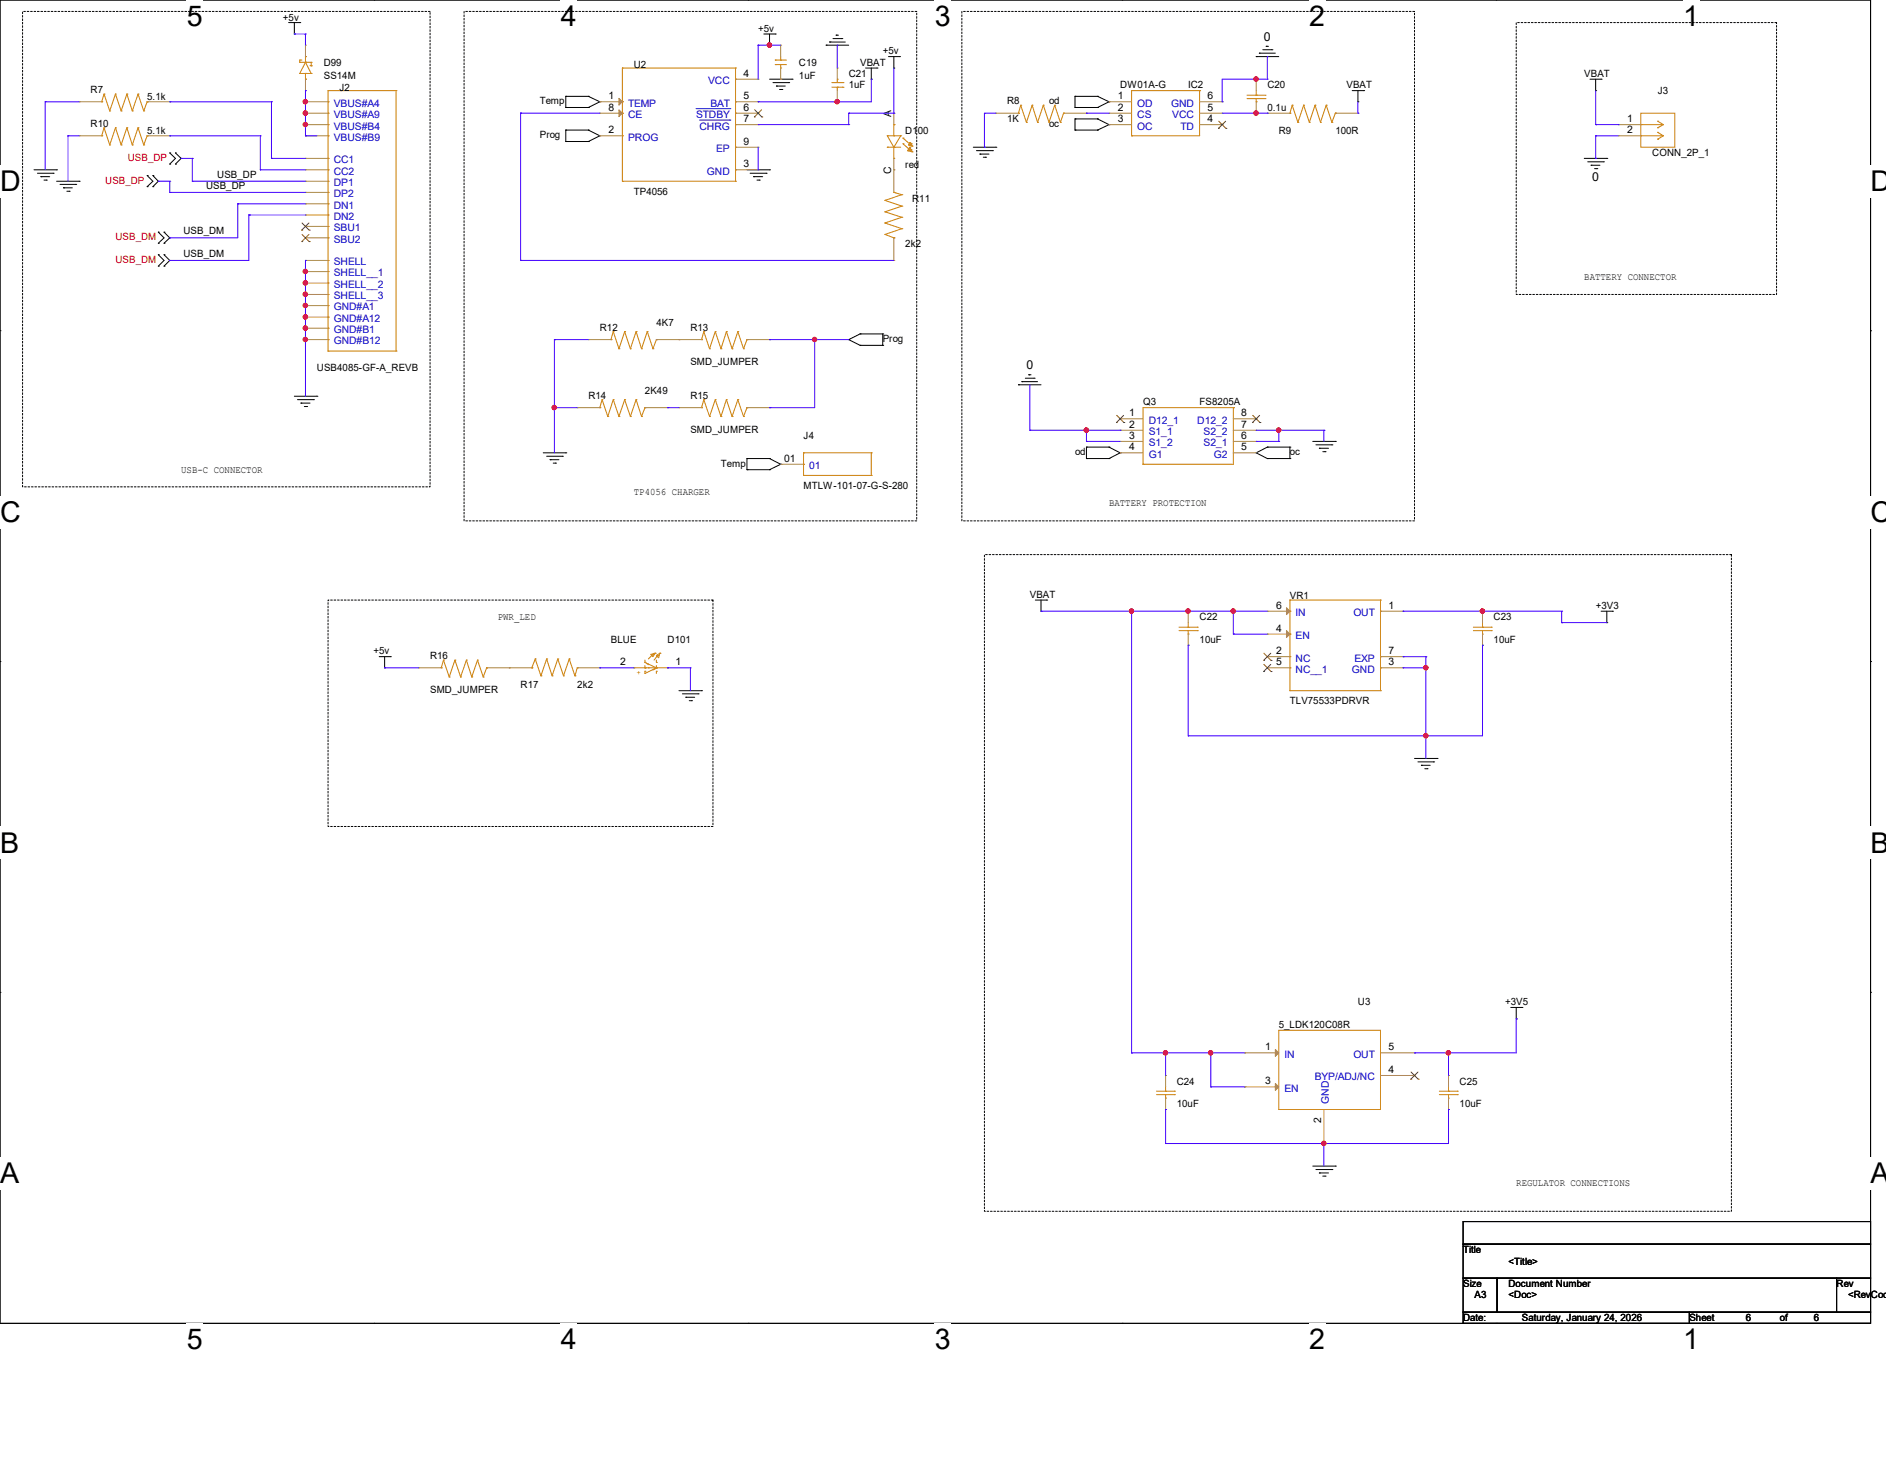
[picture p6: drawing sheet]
<svg xmlns="http://www.w3.org/2000/svg" width="279mm" height="216mm" viewBox="0 0 279 216" stroke-linecap="round" stroke-linejoin="round" font-family="sans-serif">
<path d="M0 0h277.1v196h-277.1z" fill="none" stroke="#000" stroke-width=".15"/>
<g fill="#fff">
<path d="M27.7 0h2.4v4.7h-2.4z"/>
<path d="M27.7 196h2.4v4.7h-2.4z"/>
</g>
<path d="M55.4 0h.1M55.4 196h.1" fill="none" stroke="#000" stroke-width=".15"/>
<g fill="#fff">
<path d="M83.1 0h2.4v4.7h-2.4z"/>
<path d="M83.1 196h2.4v4.7h-2.4z"/>
</g>
<path d="M110.8 0h.1M110.8 196h.1" fill="none" stroke="#000" stroke-width=".15"/>
<g fill="#fff">
<path d="M138.5 0h2.4v4.7h-2.4z"/>
<path d="M138.5 196h2.4v4.7h-2.4z"/>
</g>
<path d="M166.2 0h.1M166.2 196h.1" fill="none" stroke="#000" stroke-width=".15"/>
<g fill="#fff">
<path d="M193.9 0h2.4v4.7h-2.4z"/>
<path d="M193.9 196h2.4v4.7h-2.4z"/>
</g>
<path d="M221.7 0h.1M221.7 196h.1" fill="none" stroke="#000" stroke-width=".15"/>
<g fill="#fff">
<path d="M249.3 0h2.4v4.7h-2.4z"/>
<path d="M249.3 196h2.4v4.7h-2.4z"/>
<path d="M0 24.5h3v4.7h-3z"/>
<path d="M277.1 24.5h2.3v4.7h-2.3z"/>
<path d="M0 73.4h3v4.8h-3z"/>
<path d="M277.1 73.4h2.3v4.8h-2.3z"/>
</g>
<path d="M0 49h.1M277.1 49h.1" fill="none" stroke="#000" stroke-width=".15"/>
<g fill="#fff">
<path d="M0 122.4h2.8v4.8h-2.8z"/>
<path d="M277.1 122.4h2.3v4.8h-2.3z"/>
</g>
<path d="M0 98h.1M277.1 98h.1" fill="none" stroke="#000" stroke-width=".15"/>
<g fill="#fff">
<path d="M0 171.4h2.8v4.7h-2.8z"/>
<path d="M277 171.4h2.4v4.7h-2.4z"/>
</g>
<g fill="none" stroke="#000" stroke-width=".15">
<path d="M42.8 3.3h1.6M43.6 5h.1M43.6 3.3v1.7M44.4 3.3h.1M83.8 15.9h.1M83.8 14.3h.1M83.8 19.3h.1M83.8 15.9h3.4M83.8 14.3v1.6M83.8 19.3v1.7M83.8 14.3h3.4M83.8 19.3h3.4"/>
<path d="M87.2 15.9h.1M87.2 14.3h.1M87.2 19.3h.1M87.2 14.3l1.7 .8M87.2 19.3l1.7 .8M88.9 15.1h.1M88.9 15.1l-1.7 .8M113.2 5h1.7M114 6.7h.1M114 11.7h3.3M114 5v1.7M114.5 12.2h2.3"/>
<path d="M114.9 5h.1M115 12.7h.1M115 12.7h1.3M115.5 13.3h.3M115.8 13.3h.1M116.8 12.2h.1M117.3 11.7h.1M122.4 6.7h.1M122.4 6.7h3.3M122.9 6.2h.1M122.9 6.2h2.3M123.4 5.7h1.3"/>
<path d="M123.9 5.2h.1M123.9 5.2h.3M124.7 5.7h.1M128.2 10.1h1.7M129.1 11.7h.1M129.1 10.1v1.6M129.9 10.1h.1M131.6 8.4h1.7M132.4 10.1h.1M132.4 8.4v1.7M133.3 8.4h.1M159.3 15.9h.1"/>
<path d="M159.3 14.3h.1M159.3 19.3h.1M159.3 17.6h.1M159.3 15.9h3.3M159.3 14.3h3.3M159.3 19.3h3.3M159.3 14.3v1.6M159.3 17.6v1.7M159.3 17.6h3.3M162.6 15.9h.1M162.6 14.3h.1M162.6 19.3h.1"/>
<path d="M162.6 17.6h.1M162.6 14.3l1.7 .8M162.6 17.6l1.7 .9M164.3 15.1h.1M164.3 18.5h.1M164.3 15.1l-1.7 .8M164.3 18.5l-1.7 .8M186.1 8.4h.1M186.1 8.4h3.3M186.6 7.9h.1M186.6 7.9h2.3M187.1 7.4h1.3"/>
<path d="M187.6 6.9h.1M187.6 6.9h.3M188.4 7.4h.1M200.3 13.4h1.7M201.2 15.1h.1M201.2 13.4v1.7M202 13.4h.1M235.5 11.7h1.7M236.4 13.4h.1M236.4 11.7v1.7M237.2 11.7h.1M5 25.1h3.4"/>
<path d="M5.5 25.7h2.4M6.1 26.2h.1M6.1 26.2h1.3M6.5 26.7h.4M6.9 26.7h.1M7.9 25.7h.1M8.4 25.1h.1M8.4 26.8h3.3M8.9 27.3h2.3M9.4 27.8h.1M9.4 27.8h1.3M9.9 28.3h.3"/>
<path d="M10.2 28.3h.1M11.2 27.3h.1M11.7 26.8h.1M21.8 26h.1M21.8 27.6h.1M21.8 26l.8 .8-.8 .8M22.6 27.6h.1M22.6 26h.1M22.6 26l.9 .8-.9 .8M23.5 34.4h.1M23.5 36h.1M23.5 37.7h.1"/>
<path d="M23.5 39.4h.1M23.5 34.4l.8 .8-.8 .8M23.5 37.7l.8 .9-.8 .8M24.3 36h.1M24.3 34.4h.1M24.3 39.4h.1M24.3 37.7h.1M24.3 34.4l.8 .8-.8 .8M24.3 37.7l.8 .9-.8 .8M25.1 22.6h.1M25.1 24.3h.1M25.1 22.6l.9 .9-.9 .8"/>
<path d="M26 24.3h.1M26 22.6h.1M26 22.6l.8 .9-.8 .8M83.8 21h.1M83.8 21h3.4M87.2 21h.1M88.9 20.1h.1M88.9 20.1l-1.7 .9M110.7 25.1h3.3M111.1 25.7h2.4M111.6 26.2h.1M111.6 26.2h1.4"/>
<path d="M112.1 26.7h.4M112.5 26.7h.1M113.5 25.7h.1M114 25.1h.1M144.2 21.8h3.3M144.7 22.3h2.3M145.2 22.8h.1M145.2 22.8h1.3M145.7 23.3h.3M146 23.3h.1M147 22.3h.1M147.5 21.8h.1"/>
<path d="M234.7 23.5h3.3M235.2 24h2.3M235.7 24.5h.1M235.7 24.5h1.3M236.2 25h.4M236.6 25h.1M237.5 24h.1M238 23.5h.1M43.6 58.7h3.3M44.1 59.2h2.3M44.6 59.7h.1M44.6 59.7h1.3"/>
<path d="M46.4 59.2h.1M46.9 58.7h.1M125.7 50.3h.1M125.7 50.3l1.7 .8M127.4 49.4h.1M127.4 51.1h.1M127.4 49.4l-1.7 .9M127.4 49.4h3.4M127.4 51.1h3.4M130.8 49.4h.1M130.8 51.1h.1M130.8 49.4v1.7"/>
<path d="M150.9 57h.1M150.9 57h3.3M151.4 56.5h.1M151.4 56.5h2.3M151.9 56h1.3M152.4 55.5h.1M152.4 55.5h.3M153.2 56h.1M45.1 60.2h.3M45.4 60.2h.1M80.5 67.1h3.3M81 67.6h2.3"/>
<path d="M81.5 68.1h.1M81.5 68.1h1.3M82 68.6h.3M82.3 68.6h.1M83.3 67.6h.1M83.8 67.1h.1M110.7 69.6h.1M110.7 67.9h.1M110.7 69.6h3.3M110.7 67.9v1.7M110.7 67.9h3.3M114 69.6h.1"/>
<path d="M114 67.9h.1M114 67.9l1.7 .8M115.7 68.7h.1M115.7 68.7l-1.7 .9M161 67.9h.1M161 66.2h.1M161 67.9h3.3M161 66.2v1.7M161 66.2h3.3M164.3 67.9h.1M164.3 66.2h.1M164.3 66.2l1.6 .9"/>
<path d="M165.9 67.1h.1M165.9 67.1l-1.6 .8M186.1 67.1h.1M186.1 67.1l1.6 .8M187.7 66.2h.1M187.7 67.9h.1M187.7 67.9h3.4M187.7 66.2h3.4M187.7 66.2l-1.6 .9M191.1 66.2h.1M191.1 67.9h.1M191.1 66.2v1.7"/>
<path d="M194.5 65.4h3.3M194.9 65.9h2.4M195.5 66.4h.1M195.5 66.4h1.3M196 66.9h.3M196.3 66.9h.1M197.3 65.9h.1M197.8 65.4h.1M56.2 97.2h1.6M57 98.9h.1M57 97.2v1.7M57.8 97.2h.1"/>
<path d="M153.4 88.9h1.7M154.2 90.5h.1M154.2 88.9v1.6M155.1 88.9h.1M237.2 90.5h1.7M238 92.2h.1M238 90.5v1.7M238.9 90.5h.1M100.6 102.3h3.3M101.1 102.7h2.3M101.6 103.3h.1M101.6 103.3h1.3"/>
<path d="M102.1 103.8h.3M102.4 103.8h.1M103.4 102.7h.1M103.9 102.3h.1M209.5 112.3h3.4M210.1 112.8h2.3M210.6 113.3h.1M210.6 113.3h1.3M211.1 113.8h.3M211.4 113.8h.1M212.4 112.8h.1M212.9 112.3h.1"/>
<path d="M0 146.9h.1M223.8 149.2h1.7M224.6 150.9h.1M224.6 149.2v1.7M225.5 149.2h.1M277.1 146.9h.1M194.5 172.7h3.3M194.9 173.2h2.4M195.5 173.7h.1M195.5 173.7h1.3M196 174.2h.3M196.3 174.2h.1"/>
<path d="M197.3 173.2h.1M197.8 172.7h.1M216.7 180.9h60.4v3.3h-60.4zM216.7 184.2h60.4v5.1h-60.4zM216.7 189.3h5.1v5h-5.1zM216.7 194.3h33.6v1.7h-33.6zM221.8 189.3h50.3v5h-50.3zM250.3 194.3h26.8v1.7h-26.8zM272.1 189.3h5v5h-5z"/>
</g>
<path d="M3.3 1.7h60.4v70.4h-60.4zM68.7 1.7h67.1v75.4h-67.1zM142.5 1.7h67v75.4h-67zM224.6 3.3h38.6v40.3h-38.6zM48.6 88.9h57v33.5h-57zM145.8 82.1h110.7v97.3h-110.7z" fill="none" stroke="#000" stroke-width=".15" stroke-dasharray=".3 .3"/>
<g fill="none" stroke="#cc8006" stroke-width=".15">
<path d="M15.1 15.1h.1M15.4 18.9h.1M15.4 13.9h.1M15.4 18.9l-.3 1.2M15.4 18.9l.9 2.6M15.4 13.9l-.3 1.2M15.4 13.9l.9 2.5M16.3 16.4h.1M17.1 18.9h.1M17.1 13.9h.1M17.1 18.9l-.8 2.6M17.1 18.9l.8 2.6"/>
<path d="M17.1 13.9l-.8 2.5M17.1 13.9l.8 2.5M17.9 16.4h.1M18.8 18.9h.1M18.8 13.9h.1M18.8 18.9l-.9 2.6M18.8 18.9l.8 2.6M18.8 13.9l-.9 2.5M18.8 13.9l.8 2.5M19.6 16.4h.1M20.4 18.9h.1M20.4 13.9h.1"/>
<path d="M20.4 18.9l-.8 2.6M20.4 18.9l.9 2.6M20.4 13.9l-.8 2.5M20.4 13.9l.9 2.5M21.3 16.4h.1M21.8 15.1h.1M21.8 15.1l-.5 1.3M44.4 10.9h.1M44.4 9.2h.1M44.4 9.2h1.7M44.4 10.9h1.7M44.6 8.9h.1"/>
<path d="M44.6 8.9h-.2v.3M45.3 9.2h.1M45.3 10.9h.1M45.3 8.4h.1M45.3 11.7h.1M45.3 9.2l.8 1.7M45.3 9.2l-.9 1.7M45.3 8.4v.8M45.3 10.9v.8M45.9 9.7h.2M46.1 10.9h.1M46.1 9.2h.1"/>
<path d="M46.1 9.7h.1M46.1 9.2v.5M48.6 13.4h.1M48.6 15.1h.1M48.6 16.8h.1M48.6 18.5h.1M48.6 13.4h10.1M48.6 13.4v38.6M58.7 13.4h.1M58.7 13.4v38.6M92.2 10.1h.1M92.2 15.1h.1"/>
<path d="M92.2 16.8h.1M92.2 10.1v16.7M92.2 10.1h16.8M109 10.1h.1M109 11.7h.1M109 15.1h.1M109 16.8h.1M109 18.5h.1M109 10.1v16.7M114.9 8.9h.1M114.9 9.6h.1M114.9 8.9h1.6"/>
<path d="M114.9 9.6h1.6M115.7 10.1h.1M115.7 8.9h.1M115.7 8.4v.5M115.7 9.6v.5M123.2 12.9h1.7M123.2 12.2h1.7M124 11.7h.1M124 12.9h.1M124 11.7v.5M124 12.9v.5M124.9 12.9h.1"/>
<path d="M124.9 12.2h.1M132.4 18.5h.1M132.4 18.5v1.6M150.9 16.8h.1M151.2 15.6h.1M151.2 15.6l-.3 1.2M151.2 15.6l.9 2.5M152.1 18.1h.1M152.9 15.6h.1M152.9 15.6l-.8 2.5M152.9 15.6l.8 2.5M153.7 18.1h.1"/>
<path d="M154.6 15.6h.1M154.6 15.6l-.9 2.5M154.6 15.6l.8 2.5M155.4 18.1h.1M156.3 15.6h.1M156.3 15.6l-.9 2.5M156.3 15.6l.8 2.5M157.1 18.1h.1M157.6 16.8h.1M157.6 16.8l-.5 1.3M177.7 13.4h.1M177.7 13.4v6.7h-10.1"/>
<path d="M177.7 13.4h-10.1v6.7M184.7 14.1h2.7M184.7 14.6h2.7M186.1 15.1h.1M186.1 14.1h.1M186.1 13.4v.7M186.1 14.6v.5M187.4 14.1h.1M187.4 14.6h.1M191.1 16.8h.1M191.4 15.6h.1M191.4 15.6l-.3 1.2"/>
<path d="M191.4 15.6l.9 2.5M192.3 18.1h.1M193.1 15.6h.1M193.1 15.6l-.8 2.5M193.1 15.6l.9 2.5M194 18.1h.1M194.8 15.6h.1M194.8 15.6l-.8 2.5M194.8 15.6l.8 2.5M195.6 18.1h.1M196.5 15.6h.1M196.5 15.6l-.9 2.5"/>
<path d="M196.5 15.6l.8 2.5M197.3 18.1h.1M197.8 16.8h.1M197.8 16.8l-.5 1.3M243.1 16.8h5v5h-5zM243.1 18.5h.1M243.1 18.5h3.3M245.6 17.9h.1M245.6 19.6h.1M245.6 18.9h.1M245.6 17.9l.8 .6M245.6 19.6l.8 .5"/>
<path d="M246.4 18.5l-.8 .4M15.1 20.1h.1M16.3 21.5h.1M17.9 21.5h.1M19.6 21.5h.1M21.3 21.5h.1M21.8 20.1h.1M21.8 20.1l-.5 1.4M48.6 23.5h.1M48.6 25.1h.1M48.6 26.8h.1M48.6 28.5h.1"/>
<path d="M48.6 30.2h.1M48.6 31.8h.1M48.6 33.5h.1M48.6 35.2h.1M48.6 38.6h.1M48.6 20.1h.1M92.2 26.8h.1M92.2 20.1h.1M92.2 26.8h16.8M109 26.8h.1M109 25.1h.1M109 21.8h.1"/>
<path d="M131.1 29.7h.1M131.1 31.4h.1M131.1 33h.1M131.1 34.7h.1M131.1 29.7l2.5 .8M131.1 31.4l2.5 .8M131.1 33l2.5 .9M131.1 34.7l1.3 .5M131.4 20.1h.1M131.4 21.8h.1M131.4 20.1h2M131.4 20.1l1 1.7"/>
<path d="M131.4 21.8h2M132.4 35.2h.1M132.4 28.5h.1M132.4 20.1h.1M132.4 21.8h.1M132.4 23.5h.1M132.4 28.5l1.2 .3M132.4 21.8v1.7M133.4 20.1h.1M133.4 20.1l-1 1.7M133.6 28.8h.1M133.6 30.5h.1"/>
<path d="M133.6 32.2h.1M133.6 33.9h.1M133.6 28.8l-2.5 .9M133.6 30.5l-2.5 .9M133.6 32.2l-2.5 .8M133.6 33.9l-2.5 .8M133.8 21.3h.1M133.8 20.4h.1M133.8 21.3l1.3 1.2M133.8 20.4l1.3 1.2M134.5 22.3h.1M134.5 22.3l.6 .2"/>
<path d="M134.5 22.3h.5M134.6 21.5h.1M134.6 21.5l.5 .1M134.6 21.5h.4M134.8 21.8h.1M134.8 22.1h.1M134.8 21.1h.1M134.8 21.8l-.3 .5M134.8 21.8l.3 .7M134.8 22v.1M134.8 21.1l-.2 .4M134.8 21.1l.3 .5"/>
<path d="M134.8 21.1l.2 .2M135 22.3h.1M135 22.1h.1M135 21.5h.1M135 21.3h.1M135 21.3v.2M135 22.1v.2M135.1 22.5h.1M135.1 21.6h.1M167.6 20.1h.1M243.1 20.1h.1M243.1 20.1h3.3"/>
<path d="M245.6 20.6h.1M246.4 20.1l-.8 .5M48.6 52h.1M48.6 45.3h.1M48.6 40.2h.1M48.6 41.9h.1M48.6 43.6h.1M48.6 46.9h.1M48.6 48.6h.1M48.6 50.3h.1M48.6 52h10.1M58.7 52h.1"/>
<path d="M89.2 59.2h.1M89.2 59.2l-.3 1.2M89.2 59.2l.8 2.5M90.5 50.3h.1M90.8 49.1h.1M90.8 59.2h.1M90.8 49.1l-.3 1.2M90.8 49.1l.9 2.5M90.8 59.2l-.8 2.5M90.8 59.2l.9 2.5M91.7 51.6h.1M92.5 49.1h.1"/>
<path d="M92.5 59.2h.1M92.5 49.1l-.8 2.5M92.5 49.1l.9 2.5M92.5 59.2l-.8 2.5M92.5 59.2l.9 2.5M93.4 51.6h.1M94.2 49.1h.1M94.2 59.2h.1M94.2 49.1l-.8 2.5M94.2 49.1l.8 2.5M94.2 59.2l-.8 2.5M94.2 59.2l.8 2.5"/>
<path d="M95 51.6h.1M95.9 49.1h.1M95.9 49.1l-.9 2.5M95.9 49.1l.8 2.5M96.7 51.6h.1M97.2 50.3h.1M97.2 50.3l-.5 1.3M103.9 50.3h.1M104.3 49.1h.1M104.3 59.2h.1M104.3 49.1l-.4 1.2M104.3 49.1l.8 2.5"/>
<path d="M104.3 59.2l-.4 1.2M104.3 59.2l.8 2.5M105.1 51.6h.1M106 49.1h.1M106 59.2h.1M106 49.1l-.9 2.5M106 49.1l.8 2.5M106 59.2l-.9 2.5M106 59.2l.8 2.5M106.8 51.6h.1M107.6 49.1h.1M107.6 59.2h.1"/>
<path d="M107.6 49.1l-.8 2.5M107.6 49.1l.9 2.5M107.6 59.2l-.8 2.5M107.6 59.2l.9 2.5M108.5 51.6h.1M109.3 49.1h.1M109.3 59.2h.1M109.3 49.1l-.8 2.5M109.3 49.1l.9 2.5M109.3 59.2l-.8 2.5M109.3 59.2l.9 2.5M110.2 51.6h.1"/>
<path d="M110.7 50.3h.1M110.7 50.3l-.5 1.3M88.9 60.4h.1M90 61.7h.1M91.7 61.7h.1M93.4 61.7h.1M95 61.7h.1M95.5 60.4h.1M95.5 60.4l-.5 1.3M103.9 60.4h.1M105.1 61.7h.1M106.8 61.7h.1"/>
<path d="M108.5 61.7h.1M110.2 61.7h.1M110.7 60.4h.1M110.7 60.4l-.5 1.3M119 67.1h.1M119 70.4h.1M119 68.7h.1M119 67.1v3.3M119 67.1h10.1M119 70.4h10.1M129.1 67.1h.1M129.1 70.4h.1"/>
<path d="M129.1 67.1v3.3M169.3 68.7h.1M182.7 60.4h.1M182.7 60.4h-13.4v8.3M182.7 60.4v8.3h-13.4M65.4 98.9h.1M65.7 97.7h.1M65.7 97.7l-.3 1.2M65.7 97.7l.8 2.5M67.4 97.7h.1M67.4 97.7l-.9 2.5M67.4 97.7l.8 2.5"/>
<path d="M69.1 97.7h.1M69.1 97.7l-.9 2.5M69.1 97.7l.8 2.5M70.7 97.7h.1M70.7 97.7l-.8 2.5M70.7 97.7l.9 2.5M72.1 98.9h.1M72.1 98.9l-.5 1.3M78.8 98.9h.1M79.3 97.6h.1M79.3 97.6l.8 2.5M79.3 97.6l-.5 1.3"/>
<path d="M81 97.6h.1M81 97.6l.8 2.5M81 97.6l-.9 2.5M82.6 97.6h.1M82.6 97.6l.9 2.5M82.6 97.6l-.8 2.5M84.3 97.6h.1M84.3 97.6l.9 2.5M84.3 97.6l-.8 2.5M85.5 98.9h.1M85.5 98.9l-.3 1.2M93.9 98.9h5"/>
<path d="M95.5 98.1h.1M95.5 99.4h.1M95.5 98.9h.1M95.5 98.1l.6 .3M95.5 97.7v.4M95.5 98.6v.3M95.9 98.3h.1M95.9 98.3l1.3 .6M96.1 98.9h.1M96.4 96.9l.7-.2-.4 .5zM96.7 96.9h.1M96.7 96.9l-.6 .7"/>
<path d="M96.9 99.1h.1M96.9 99.1l-1.4 .6v-.3M96.9 96.7h.2M97.1 96.7h.1M97.2 97.1l.5-.4-.1 .7zM97.2 98.9h.1M97.2 99.4h.1M97.2 98.1h.1M97.2 98.9l-.5 .3M97.2 97.7v.4M97.2 98.6v.3M97.2 99.4v.3"/>
<path d="M97.4 97.1h.1M97.4 97.1l-.5 .6M97.7 96.7h.1M174.7 92.9h2.7M174.7 93.4h2.7M176 93.9h.1M176 92.9h.1M176 92.2v.7M176 93.4v.5M177.4 92.9h.1M177.4 93.4h.1M191.1 88.9h.1"/>
<path d="M191.1 97.2h.1M191.1 93.9h.1M191.1 90.5h.1M191.1 98.9h.1M191.1 88.9h13.4M191.1 88.9v13.4M204.5 88.9h.1M204.5 90.5h.1M204.5 98.9h.1M204.5 97.2h.1M204.5 88.9v13.4M218.3 92.9h2.6"/>
<path d="M218.3 93.4h2.6M219.6 93.9h.1M219.6 92.9h.1M219.6 92.2v.7M219.6 93.4v.5M220.9 92.9h.1M220.9 93.4h.1M66.5 100.2h.1M68.2 100.2h.1M69.9 100.2h.1M71.6 100.2h.1M80.1 100.1h.1"/>
<path d="M81.8 100.1h.1M83.5 100.1h.1M85.2 100.1h.1M191.1 102.3h.1M191.1 102.3h13.4M204.5 102.3h.1M189.4 152.6h15.1v11.7h-15.1zM171.3 161.6h2.7M171.3 162.1h2.7M172.7 162.6h.1M172.7 161.6h.1M172.7 161v.6"/>
<path d="M172.7 162.1v.5M174 161.6h.1M174 162.1h.1M213.2 161.6h2.7M213.2 162.1h2.7M214.6 162.6h.1M214.6 161.6h.1M214.6 161v.6M214.6 162.1v.5M215.9 161.6h.1M215.9 162.1h.1"/>
</g>
<g fill="none" stroke="#a84" stroke-width=".15">
<path d="M11.7 15.1h.1M11.7 15.1h3.4M21.8 15.1h3.3M25.1 15.1h.1M45.3 15.1h.1M45.3 16.8h.1M45.3 18.5h.1M45.3 13.4h.1M45.3 6.7h.1M45.3 18.5h3.3M45.3 15.1h3.3M45.3 16.8h3.3"/>
<path d="M45.3 6.7v1.7M45.3 11.7v1.7M88.9 15.1h.1M88.9 16.8h.1M88.9 15.1h3.3M88.9 16.8h3.3M109 18.5h3.3M109 15.1h3.3M109 16.8h3.3M109 11.7h3.3M112.3 11.7h.1M112.3 15.1h.1"/>
<path d="M112.3 16.8h.1M112.3 18.5h.1M115.7 6.7h.1M115.7 11.7h.1M115.7 6.7v1.7M115.7 10.1v1.6M124 15.1h.1M124 10.1h.1M124 10.1v1.6M124 13.4v1.7M132.4 16.8h.1M132.4 16.8v1.7"/>
<path d="M147.5 16.8h.1M147.5 16.8h3.4M157.6 16.8h3.4M161 16.8h.1M164.3 15.1h.1M164.3 16.8h.1M164.3 18.5h.1M164.3 18.5h3.3M164.3 15.1h3.3M164.3 16.8h3.3M177.7 18.5h3.4M177.7 15.1h3.4"/>
<path d="M177.7 16.8h3.4M181.1 15.1h.1M181.1 16.8h.1M181.1 18.5h.1M186.1 11.7h.1M186.1 16.8h.1M186.1 11.7v1.7M186.1 15.1v1.7M187.7 16.8h.1M187.7 16.8h3.4M197.8 16.8h3.4M201.2 16.8h.1"/>
<path d="M239.7 18.5h.1M239.7 18.5h3.4M11.7 20.1h.1M11.7 20.1h3.4M21.8 20.1h3.3M25.1 20.1h.1M45.3 23.5h.1M45.3 25.1h.1M45.3 26.8h.1M45.3 28.5h.1M45.3 30.2h.1M45.3 31.8h.1"/>
<path d="M45.3 33.5h.1M45.3 35.2h.1M45.3 38.6h.1M45.3 20.1h.1M45.3 20.1h3.3M45.3 23.5h3.3M45.3 25.1h3.3M45.3 26.8h3.3M45.3 28.5h3.3M45.3 30.2h3.3M45.3 31.8h3.3M45.3 33.5h3.3"/>
<path d="M45.3 35.2h3.3M45.3 38.6h3.3M88.9 20.1h.1M88.9 20.1h3.3M109 25.1h3.3M109 21.8h3.3M112.3 25.1h.1M112.3 21.8h.1M132.4 25.1h.1M132.4 38.6h.1M132.4 23.5v5M132.4 35.2v3.4"/>
<path d="M239.7 20.1h.1M239.7 20.1h3.4M45.3 45.3h.1M45.3 40.2h.1M45.3 41.9h.1M45.3 43.6h.1M45.3 46.9h.1M45.3 48.6h.1M45.3 50.3h.1M45.3 50.3h3.3M45.3 45.3h3.3M45.3 40.2h3.3"/>
<path d="M45.3 41.9h3.3M45.3 43.6h3.3M45.3 46.9h3.3M45.3 48.6h3.3M87.2 50.3h.1M87.2 50.3h3.3M97.2 50.3h6.7M100.6 50.3h.1M110.7 50.3h3.3M114 50.3h.1M85.5 60.4h.1M85.5 60.4h3.4"/>
<path d="M95.5 60.4h3.4M98.9 60.4h.1M100.6 60.4h.1M100.6 60.4h3.3M110.7 60.4h3.3M114 60.4h.1M115.7 68.7h.1M115.7 68.7h3.3M165.9 62h.1M165.9 63.7h.1M165.9 65.4h.1M165.9 67.1h.1"/>
<path d="M165.9 62h3.4M165.9 63.7h3.4M165.9 65.4h3.4M165.9 67.1h3.4M182.7 62h3.4M182.7 63.7h3.4M182.7 65.4h3.4M182.7 67.1h3.4M186.1 62h.1M186.1 63.7h.1M186.1 65.4h.1M186.1 67.1h.1"/>
<path d="M62 98.9h.1M62 98.9h3.4M72.1 98.9h6.7M75.4 98.9h.1M85.5 98.9h3.4M88.9 98.9h.1M93.9 98.9h.1M98.9 98.9h.1M176 90.5h.1M176 95.5h.1M176 90.5v1.7M176 93.9v1.6"/>
<path d="M187.7 97.2h.1M187.7 93.9h.1M187.7 98.9h.1M187.7 90.5h.1M187.7 98.9h3.4M187.7 90.5h3.4M187.7 97.2h3.4M187.7 93.9h3.4M204.5 98.9h3.4M204.5 90.5h3.4M204.5 97.2h3.4M207.9 90.5h.1"/>
<path d="M207.9 98.9h.1M207.9 97.2h.1M219.6 90.5h.1M219.6 95.5h.1M219.6 90.5v1.7M219.6 93.9v1.6M172.7 159.3h.1M172.7 159.3v1.7M184.4 155.9h.1M184.4 155.9h5M204.5 155.9h5M204.5 159.3h5"/>
<path d="M209.5 159.3h.1M209.5 155.9h.1M214.6 159.3h.1M214.6 159.3v1.7M172.7 164.3h.1M172.7 162.6v1.7M184.4 161h.1M184.4 161h5M196.1 169.3h.1M196.1 164.3v5M214.6 164.3h.1M214.6 162.6v1.7"/>
</g>
<g fill="#a84" stroke="#a84" stroke-width=".15">
<path d="M188.9 155.4l.5 .5-.5 .5z"/>
<path d="M188.9 160.4l.5 .6-.5 .5z"/>
<path d="M190.6 93.4l.5 .5-.5 .5z"/>
<path d="M190.6 90l.5 .5-.5 .5z"/>
<path d="M91.7 14.6l.5 .5-.5 .5z"/>
<path d="M91.7 16.3l.5 .5-.5 .5z"/>
</g>
<g fill="none" stroke="#804000" stroke-width=".15">
<path d="M111.8 17.3h.1M111.8 16.3l1.1 1M112.8 16.3l-1 1M112.9 17.3h.1M180.5 19h.1M180.6 17.9l1 1.1M181.6 17.9l-1.1 1.1M181.6 19h.1M44.7 34.1h.1M44.7 35.8h.1M44.7 33l1.1 1.1M44.7 34.7l1.1 1.1"/>
<path d="M45.8 33l-1.1 1.1M45.8 34.7l-1.1 1.1M45.8 34.1h.1M45.8 35.8h.1M165.4 62.6h.1M165.4 61.5l1.1 1.1M166.5 61.5l-1.1 1.1M166.5 62.6h.1M185.5 62.6h.1M185.6 61.5l1 1.1M186.6 61.5l-1.1 1.1M186.6 62.6h.1"/>
<path d="M187.2 97.8h.1M187.2 99.4h.1M187.2 96.7l1.1 1.1M187.2 98.4l1.1 1M188.3 96.7l-1.1 1.1M188.3 98.4l-1.1 1M188.3 97.8h.1M188.3 99.4h.1M209 159.8h.1M209 158.7l1.1 1.1M210.1 158.7l-1.1 1.1M210.1 159.8h.1"/>
</g>
<path d="M103.1 16.1h5M103.6 17.8h4.5M108.1 16.1h.1M108.1 17.8h.1" fill="none" stroke="#00c" stroke-width=".15"/>
<g fill="none" stroke="#4200ff" stroke-width=".15">
<path d="M6.7 15.1h.1M6.7 15.1v10M6.7 15.1h5M25.1 15.1h.1M25.1 15.1h15.1M40.2 15.1h.1M40.2 15.1v8.4M43.6 5h.1M43.6 5h1.7M45.3 13.4h.1M45.3 15.1h.1M45.3 16.8h.1"/>
<path d="M45.3 18.5h.1M45.3 5h.1M45.3 5v1.7M45.3 13.4v6.7M77.1 16.8h.1M77.1 16.8h11.8M77.1 16.8v21.8M112.3 15.1h.1M112.3 6.7h.1M112.3 18.5h13.4M112.3 6.7v5M112.3 6.7h3.4"/>
<path d="M114 6.7h.1M124 6.7h.1M124 15.1h.1M124 6.7v3.4M125.7 18.5h.1M125.7 16.8h.1M125.7 16.8h6.7M125.7 16.8v1.7M129.1 11.7h.1M129.1 11.7v3.4h-16.8M132.4 16.8h.1M132.4 10.1v6.7"/>
<path d="M145.8 16.8h.1M145.8 16.8h1.7M145.8 16.8v5M161 16.8h.1M161 16.8h3.3M181.1 15.1h.1M181.1 16.8h6.6M186.1 16.8h.1M186.1 11.7h.1M187.7 16.8h.1M187.7 8.4h.1M187.7 11.7h.1"/>
<path d="M187.7 8.4v3.3M187.7 11.7h-6.6v3.4M201.2 16.8h.1M201.2 15.1v1.7M236.4 18.5h.1M236.4 13.4v5.1M236.4 18.5h3.3M239.7 18.5h.1M10.1 20.1h.1M10.1 20.1h1.6M10.1 20.1v6.7M23.5 26.8h.1"/>
<path d="M23.5 26.8h1.6M25.1 20.1h.1M25.1 26.8h.1M25.1 28.5h.1M25.1 35.2h.1M25.1 38.6h.1M25.1 20.1h13.5M25.1 26.8v1.7M25.1 28.5h20.2M26.8 23.5h.1M26.8 23.5h1.7M28.5 23.5h.1"/>
<path d="M28.5 26.8h.1M28.5 23.5v3.3M28.5 26.8h16.8M35.2 30.2h.1M35.2 30.2v5h-10.1M35.2 30.2h10.1M36.9 31.8h.1M36.9 31.8h8.4M36.9 31.8v6.8h-11.8M38.6 20.1h.1M38.6 25.1h.1M38.6 20.1v5"/>
<path d="M38.6 25.1h6.7M40.2 23.5h.1M40.2 23.5h5.1M45.3 20.1h.1M45.3 38.6h.1M45.3 38.6v20.1M45.3 20.1h1.6M77.1 38.6h.1M77.1 38.6h55.3M112.3 25.1h.1M112.3 21.8v3.3M145.8 21.8h.1"/>
<path d="M236.4 20.1h.1M236.4 23.5h.1M236.4 20.1h3.3M236.4 20.1v3.4M45.3 40.2h.1M45.3 41.9h.1M45.3 43.6h.1M45.3 45.3h.1M45.3 46.9h.1M45.3 48.6h.1M45.3 50.3h.1M82.1 50.3h.1"/>
<path d="M82.1 50.3h5.1M82.1 50.3v16.8M114 50.3h.1M114 50.3h11.7M120.7 50.3h.1M120.7 50.3v10.1h-6.7M152.6 57v6.7M82.1 60.4h.1M82.1 60.4h3.4M98.9 60.4h.1M98.9 60.4h1.7M114 60.4h.1"/>
<path d="M152.6 63.7h.1M152.6 63.7h13.3M161 65.4h.1M161 63.7h.1M161 65.4h4.9M161 63.7v1.7M165.9 63.7h.1M186.1 63.7h10M186.1 65.4h3.3M189.4 63.7h.1M189.4 65.4h.1M189.4 63.7v1.7"/>
<path d="M196.1 63.7h.1M196.1 63.7v1.7M57 98.9h.1M57 98.9h5M88.9 98.9h.1M88.9 98.9h5M98.9 98.9h.1M98.9 98.9h3.4M102.3 98.9h.1M102.3 98.9v3.4M154.2 90.5h.1M154.2 90.5h33.5"/>
<path d="M167.6 90.5h.1M167.6 90.5v65.4M176 90.5h.1M176 95.5h.1M176 95.5v13.5M182.7 90.5h.1M182.7 93.9h.1M182.7 90.5v3.4M182.7 93.9h5M207.9 90.5h.1M207.9 97.2h.1M207.9 98.9h.1"/>
<path d="M207.9 98.9h3.3M207.9 90.5h23.5M207.9 97.2h3.3M211.2 97.2h.1M211.2 98.9h.1M211.2 97.2v15.1M219.6 90.5h.1M219.6 95.5h.1M219.6 95.5v13.5h-43.6M231.4 90.5h.1M231.4 92.2h.1M231.4 90.5v1.7"/>
<path d="M231.4 92.2h6.6M176 109h.1M211.2 109h.1M167.6 155.9h.1M167.6 155.9h16.8M172.7 155.9h.1M172.7 155.9v3.4M179.4 155.9h.1M179.4 155.9v5.1M209.5 155.9h.1M214.6 155.9h.1M214.6 155.9v3.4"/>
<path d="M224.6 150.9h.1M224.6 150.9v5h-15.1M172.7 164.3h.1M172.7 169.3h.1M172.7 164.3v5M179.4 161h.1M179.4 161h5M196.1 169.3h.1M196.1 169.3v3.4M214.6 164.3h.1M214.6 164.3v5h-41.9"/>
</g>
<g fill="#f00" stroke="#f00" stroke-width=".15">
<circle cx="45.2" cy="16.7" r=".32"/>
<circle cx="45.2" cy="15" r=".32"/>
<circle cx="45.2" cy="18.4" r=".32"/>
<circle cx="45.2" cy="41.9" r=".32"/>
<circle cx="45.2" cy="40.2" r=".32"/>
<circle cx="45.2" cy="43.6" r=".32"/>
<circle cx="45.2" cy="45.2" r=".32"/>
<circle cx="45.2" cy="46.9" r=".32"/>
<circle cx="45.2" cy="50.3" r=".32"/>
<circle cx="45.2" cy="48.6" r=".32"/>
<circle cx="124" cy="15" r=".32"/>
<circle cx="120.7" cy="50.3" r=".32"/>
<circle cx="82.1" cy="60.3" r=".32"/>
<circle cx="186.1" cy="16.7" r=".32"/>
<circle cx="186.1" cy="11.7" r=".32"/>
<circle cx="176" cy="90.5" r=".32"/>
<circle cx="167.6" cy="90.5" r=".32"/>
<circle cx="182.7" cy="90.5" r=".32"/>
<circle cx="219.6" cy="90.5" r=".32"/>
<circle cx="211.2" cy="98.9" r=".32"/>
<circle cx="211.2" cy="108.9" r=".32"/>
<circle cx="179.3" cy="155.9" r=".32"/>
<circle cx="172.7" cy="155.9" r=".32"/>
<circle cx="214.6" cy="155.9" r=".32"/>
<circle cx="196.1" cy="169.3" r=".32"/>
<circle cx="189.4" cy="63.7" r=".32"/>
<circle cx="160.9" cy="63.7" r=".32"/>
<circle cx="114" cy="6.7" r=".32"/>
</g>
<g font-size="4.2">
<text x="27.7" y="3.8">5</text>
<text x="83.1" y="3.8">4</text>
<text x="138.5" y="3.8">3</text>
<text x="193.9" y="3.8">2</text>
<text x="249.3" y="3.8">1</text>
<text x="0" y="28.3">D</text>
<text x="277.1" y="28.3">D</text>
<text x="0" y="77.3">C</text>
<text x="277.1" y="77.3">C</text>
<text x="0" y="126.2">B</text>
<text x="277.1" y="126.2">B</text>
<text x="0" y="175.2">A</text>
<text x="277.1" y="175.2">A</text>
<text x="27.7" y="199.8">5</text>
<text x="83.1" y="199.8">4</text>
<text x="138.5" y="199.8">3</text>
<text x="193.9" y="199.8">2</text>
<text x="249.3" y="199.8">1</text>
</g>
<g font-size="1.8">
<text x="187.2" y="6">0</text>
<text x="235.9" y="26.8">0</text>
<text x="152.1" y="54.6">0</text>
</g>
<g font-size="1.5">
<text x="41.9" y="3">+5v</text>
<text x="112.3" y="4.7">+5v</text>
<text x="48" y="9.7">D99</text>
<text x="48" y="11.8">SS14M</text>
<text x="93.9" y="10.1">U2</text>
<text x="110.2" y="11.3">4</text>
<text x="118.4" y="9.7">C19</text>
<text x="118.4" y="11.8">1uF</text>
<text x="125.7" y="11.4">C21</text>
<text x="127.4" y="9.7">VBAT</text>
<text x="130.8" y="8">+5v</text>
<text x="234.7" y="11.4">VBAT</text>
<text x="13.4" y="13.8">R7</text>
<text x="21.8" y="14.8">5.1k</text>
<text x="50.3" y="13.4">J2</text>
<text x="80" y="15.5">Temp</text>
<text x="90.2" y="14.7">1</text>
<text x="90.2" y="16.4">8</text>
<text x="110.2" y="14.7">5</text>
<text x="110.2" y="16.4">6</text>
<text x="125.7" y="13.1">1uF</text>
<text x="132" y="17.3" transform="rotate(-90 132 17.3)">A</text>
<text x="149.2" y="15.5">R8</text>
<text x="155.4" y="15.5">od</text>
<text x="165.6" y="14.7">1</text>
<text x="165.6" y="16.4">2</text>
<text x="165.9" y="13.1">DW01A-G</text>
<text x="176" y="13.1">IC2</text>
<text x="178.9" y="14.7">6</text>
<text x="178.9" y="16.4">5</text>
<text x="187.7" y="16.4">0.1u</text>
<text x="187.7" y="13.1">C20</text>
<text x="199.5" y="13.1">VBAT</text>
<text x="245.6" y="13.9">J3</text>
<text x="13.4" y="18.8">R10</text>
<text x="21.8" y="19.8">5.1k</text>
<text x="80" y="20.4">Prog</text>
<text x="90.2" y="19.7">2</text>
<text x="110.2" y="18.1">7</text>
<text x="110.2" y="21.4">9</text>
<text x="134.1" y="19.8">D100</text>
<text x="149.2" y="18.1">1K</text>
<text x="155.4" y="18.8">oc</text>
<text x="165.6" y="18.1">3</text>
<text x="178.9" y="18.1">4</text>
<text x="189.4" y="19.8">R9</text>
<text x="197.8" y="19.8">100R</text>
<text x="241" y="18.1">1</text>
<text x="241" y="19.7">2</text>
<text x="244.8" y="23.2">CONN_2P_1</text>
<text x="30.5" y="27.9">USB_DP</text>
<text x="32.2" y="26.3">USB_DP</text>
<text x="93.9" y="28.8">TP4056</text>
<text x="110.2" y="24.8">3</text>
<text x="132" y="25.7" transform="rotate(-90 132 25.7)">C</text>
<text x="134.1" y="24.8">red</text>
<text x="135.1" y="29.8">R11</text>
<text x="27.2" y="34.7">USB_DM</text>
<text x="27.2" y="38">USB_DM</text>
<text x="134.1" y="36.6">2k2</text>
<text x="234.7" y="41.4">BATTERY CONNECTOR</text>
<text x="88.9" y="49">R12</text>
<text x="97.2" y="48.3">4K7</text>
<text x="102.3" y="49">R13</text>
<text x="102.3" y="54">SMD_JUMPER</text>
<text x="130.8" y="50.6">Prog</text>
<text x="46.9" y="55">USB4085-GF-A_REVB</text>
<text x="87.2" y="59">R14</text>
<text x="95.5" y="58.3">2K49</text>
<text x="102.3" y="59">R15</text>
<text x="102.3" y="64.1">SMD_JUMPER</text>
<text x="119" y="65.1">J4</text>
<text x="167.3" y="61.6">1</text>
<text x="167.3" y="63.3">2</text>
<text x="167.3" y="65">3</text>
<text x="169.3" y="60">Q3</text>
<text x="177.7" y="60">FS8205A</text>
<text x="183.9" y="61.6">8</text>
<text x="183.9" y="63.3">7</text>
<text x="183.9" y="65">6</text>
<text x="26.8" y="70">USB-C CONNECTOR</text>
<text x="106.8" y="69.1">Temp</text>
<text x="116.2" y="68.4">01</text>
<text x="159.3" y="67.4">od</text>
<text x="167.3" y="66.7">4</text>
<text x="183.9" y="66.7">5</text>
<text x="191.1" y="67.4">oc</text>
<text x="93.9" y="73.3">TP4056 CHARGER</text>
<text x="119" y="72.4">MTLW-101-07-G-S-280</text>
<text x="164.3" y="75">BATTERY PROTECTION</text>
<text x="152.6" y="88.5">VBAT</text>
<text x="191.1" y="88.7">VR1</text>
<text x="73.7" y="91.7">PWR_LED</text>
<text x="90.5" y="95.3">BLUE</text>
<text x="98.9" y="95.3">D101</text>
<text x="177.7" y="95.3">10uF</text>
<text x="177.7" y="91.9">C22</text>
<text x="189.1" y="93.5">4</text>
<text x="189.1" y="90.1">6</text>
<text x="205.7" y="90.1">1</text>
<text x="221.3" y="95.3">10uF</text>
<text x="221.3" y="91.9">C23</text>
<text x="236.4" y="90.2">+3V3</text>
<text x="55.3" y="96.9">+5v</text>
<text x="63.7" y="97.6">R16</text>
<text x="77.1" y="101.9">R17</text>
<text x="85.5" y="101.9">2k2</text>
<text x="91.9" y="98.5">2</text>
<text x="100.1" y="98.5">1</text>
<text x="189.1" y="96.9">2</text>
<text x="189.1" y="98.5">5</text>
<text x="205.7" y="98.5">3</text>
<text x="205.7" y="96.9">7</text>
<text x="63.7" y="102.6">SMD_JUMPER</text>
<text x="191.1" y="104.3">TLV75533PDRVR</text>
<text x="201.2" y="148.9">U3</text>
<text x="223" y="148.9">+3V5</text>
<text x="187.4" y="155.5">1</text>
<text x="189.4" y="152.2">5_LDK120C08R</text>
<text x="205.7" y="155.5">5</text>
<text x="174.3" y="160.6">C24</text>
<text x="187.4" y="160.6">3</text>
<text x="205.7" y="158.9">4</text>
<text x="216.2" y="160.6">C25</text>
<text x="174.3" y="164">10uF</text>
<text x="195.7" y="166.3" transform="rotate(-90 195.7 166.3)">2</text>
<text x="216.2" y="164">10uF</text>
<text x="224.6" y="175.6">REGULATOR CONNECTIONS</text>
<text x="216.7" y="185.6">Title</text>
<text x="216.7" y="190.6">Size</text>
<text x="223.5" y="187.3">&lt;Title&gt;</text>
<text x="223.5" y="190.6">Document Number</text>
<text x="272.1" y="190.6">Rev</text>
<text x="216.7" y="195.7">Date:</text>
<text x="218.4" y="192.3">A3</text>
<text x="223.5" y="192.3">&lt;Doc&gt;</text>
<text x="225.5" y="195.7">Saturday, January 24, 2026</text>
<text x="250.3" y="195.7">Sheet</text>
<text x="258.7" y="195.7">6</text>
<text x="263.7" y="195.7">of</text>
<text x="268.7" y="195.7">6</text>
<text x="273.8" y="192.3">&lt;RevCode</text>
</g>
<g font-size="1.5" fill="#00c">
<text x="49.4" y="15.8">VBUS#A4</text>
<text x="49.4" y="17.5">VBUS#A9</text>
<text x="93" y="15.8">TEMP</text>
<text x="93" y="17.5">CE</text>
<text x="103.1" y="17.5">STDBY</text>
<text x="104.9" y="12.4">VCC</text>
<text x="105.2" y="15.8">BAT</text>
<text x="168.5" y="15.8">OD</text>
<text x="168.5" y="17.5">CS</text>
<text x="173.5" y="15.8">GND</text>
<text x="173.7" y="17.5">VCC</text>
<text x="49.4" y="19.2">VBUS#B4</text>
<text x="49.4" y="20.8">VBUS#B9</text>
<text x="93" y="20.8">PROG</text>
<text x="103.6" y="19.2">CHRG</text>
<text x="106.1" y="22.5">EP</text>
<text x="168.5" y="19.2">OC</text>
<text x="174.9" y="19.2">TD</text>
<text x="49.4" y="24.2">CC1</text>
<text x="49.4" y="25.9">CC2</text>
<text x="49.4" y="27.6">DP1</text>
<text x="49.4" y="29.2">DP2</text>
<text x="104.7" y="25.9">GND</text>
<text x="49.4" y="30.9">DN1</text>
<text x="49.4" y="32.6">DN2</text>
<text x="49.4" y="34.2">SBU1</text>
<text x="49.4" y="35.9">SBU2</text>
<text x="49.4" y="39.3">SHELL</text>
<text x="49.4" y="40.9">SHELL__1</text>
<text x="49.4" y="46">GND#A1</text>
<text x="49.4" y="42.6">SHELL__2</text>
<text x="49.4" y="44.3">SHELL__3</text>
<text x="49.4" y="47.7">GND#A12</text>
<text x="49.4" y="49.3">GND#B1</text>
<text x="49.4" y="51">GND#B12</text>
<text x="170.2" y="62.7">D12_1</text>
<text x="170.2" y="64.4">S1_1</text>
<text x="177.4" y="62.7">D12_2</text>
<text x="178.3" y="64.4">S2_2</text>
<text x="119.9" y="69.5">01</text>
<text x="170.2" y="66.1">S1_2</text>
<text x="170.2" y="67.8">G1</text>
<text x="178.3" y="66.1">S2_1</text>
<text x="179.8" y="67.8">G2</text>
<text x="191.9" y="94.6">EN</text>
<text x="191.9" y="91.2">IN</text>
<text x="200.5" y="91.2">OUT</text>
<text x="191.9" y="98">NC</text>
<text x="191.9" y="99.6">NC__1</text>
<text x="200.3" y="99.6">GND</text>
<text x="200.7" y="98">EXP</text>
<text x="190.3" y="156.6">IN</text>
<text x="190.3" y="161.7">EN</text>
<text x="194.8" y="160">BYP/ADJ/NC</text>
<text x="200.5" y="156.6">OUT</text>
<text x="196.8" y="163.4" transform="rotate(-90 196.8 163.4)">GND</text>
</g>
<g font-size="1.5" fill="#f00">
<text x="18.9" y="23.8">USB_DP</text>
<text x="15.6" y="27.2">USB_DP</text>
<text x="17.1" y="35.6">USB_DM</text>
<text x="17.1" y="38.9">USB_DM</text>
</g>
<text font-size="1" fill="#cc8006" x="94.4" y="99.9">+</text>
</svg>
